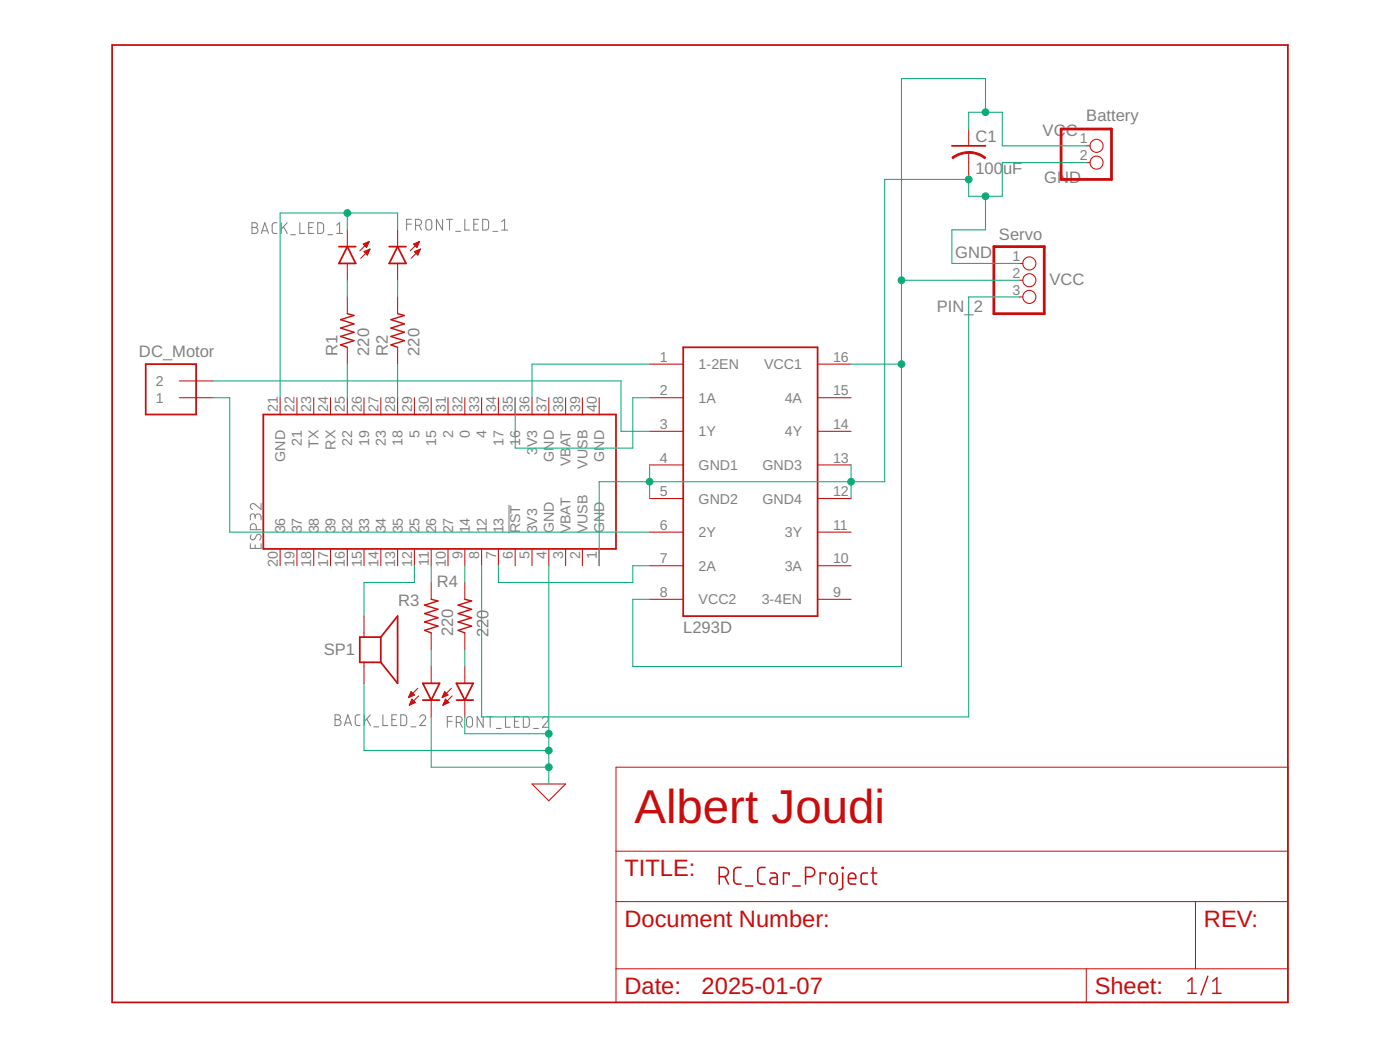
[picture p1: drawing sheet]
<svg xmlns="http://www.w3.org/2000/svg" width="254mm" height="190mm" viewBox="0 0 254 190" stroke-linecap="round" stroke-linejoin="round" font-family="sans-serif">
<g fill="none" stroke="#808080" stroke-width=".19">
<path d="M74.6 39.8h-.8v1.9M77.4 40l.3-.2 .5 .2 .1 1.2a.54 .54 0 0 1-.5 .5 .54 .54 0 0 1-.5-.5zM80.3 39.8v1.9l-1.1-1.9v1.9M81 39.8h1.1M81.6 39.8v1.9M84.3 39.8v1.9h.9M86.8 39.8h-.8v1.9h.8M87.6 39.8a.98 .98 0 0 1 1 .2v1.5l-.3 .2h-.7zM45.7 40.4h.6a.43 .43 0 0 1 .4 .4 .43 .43 0 0 1-.4 .5 .54 .54 0 0 1 .5 .5 .54 .54 0 0 1-.5 .6h-.6zM45.7 41.3h.6M47.4 42.4l.6-2 .7 2M47.6 41.9h.9"/>
<path d="M50.2 40.4h-.5l-.3 .5v1.2l.3 .2 .5 .1M51 40.4v2M51.5 41.2l.6 1.2M52.1 40.4l-1.1 1.2M52.7 42.6h.9M54.4 40.4v2h.9M56 41.3h.7M56.9 40.4h-.9v2h.9M57.6 40.4h.8l.3 .4v1.2l-.3 .3-.8 .1zM59.5 42.6h.9M61.1 42.4h1.1M61.1 40.9l.5-.5v2"/>
<path d="M73.8 40.7h.8M75.4 40.9a.92 .92 0 0 0 1-.3v-.5a.92 .92 0 0 0-1-.3v1.9M76.1 40.9l.4 .8M82.7 42h.8M86 40.7h.6M89.4 42h.9M91 41.7h1.1M91 40.2l.5-.4v1.9M45.4 98.6v.9h2v-.9M45.6 97a.48 .48 0 0 0-.1 .8 .48 .48 0 0 0 .7-.1l.4-.6a.49 .49 0 0 1 .7 0 .49 .49 0 0 1-.1 .7l-.1 .2M46.3 93.8a.54 .54 0 0 1 .5-.6 .54 .54 0 0 1 .6 .6v.5M46.3 94.1v-.4a.43 .43 0 0 0-.4-.5 .43 .43 0 0 0-.5 .5v.6"/>
<path d="M46.3 98.8v.7M46.5 96.1a.92 .92 0 0 0-.3-1l-.3-.1-.3 .2-.2 .9h2M47.4 91.4v1l-1.1-.9a.54 .54 0 0 0-.9 .2 .54 .54 0 0 0 .4 .7M92.4 91.6v5.2M60.8 129.7h.5a.43 .43 0 0 1 .5 .4 .43 .43 0 0 1-.5 .5 .54 .54 0 0 1 .6 .5 .54 .54 0 0 1-.6 .5h-.5zM60.8 130.6h.5M62.5 131.6l.6-1.9 .7 1.9M62.6 131.1h1M65.3 129.7h-.6l-.2 .4v1.3l.2 .2h.6M66.1 129.7v1.9M66.5 130.5l.7 1.1M67.2 129.7l-1.1 1.2"/>
<path d="M67.8 131.9h.9M69.5 129.7v1.9h.8M71.1 130.6h.6M72 129.7h-.9v1.9h.9M72.7 129.7a.98 .98 0 0 1 1 .2v1.5l-.3 .2h-.7zM74.6 131.9h.8M76.2 130.1a.53 .53 0 0 1 .7-.4 .53 .53 0 0 1 .2 .9l-.9 1h1M81.2 130.9h.8M82 130h-.8v2M82.8 131.1a.92 .92 0 0 0 1-.3l.1-.3-.2-.4-.9-.1v2M83.4 131.1l.5 .9M84.8 130.2l.3-.2 .5 .2 .1 .3v.9a.54 .54 0 0 1-.5 .5 .54 .54 0 0 1-.6-.5v-.9z"/>
<path d="M87.7 130v2l-1.1-2v2M88.4 130h1.1M88.9 130v2M90.1 132.2h.8M91.7 130v2h.9M93.3 130.9h.7M94.2 130h-.9v2h.9M95 130h.7l.3 .4v1.2l-.3 .3-.7 .1zM96.8 132.2h.9M98.4 130.4a.53 .53 0 0 1 .8-.4 .53 .53 0 0 1 .1 .9l-.9 1.1h1.1"/>
</g>
<g fill="none" stroke="#c90d0c" stroke-width=".32">
<path d="M20.3 8.2h213.4v173.7h-213.4zM172.7 26.5h6.1M61.5 44.7h3M63 44.7l1.5 3.1h-3zM70.6 44.7h3.1M72.1 44.7l1.6 3.1h-3.1zM26.4 66.1h9.2v9.1h-9.2zM47.8 75.2h64v24.4h-64zM124 63h24.3v48.8h-24.3zM69.1 115.6h-3.8v4.6h3.8M69.1 115.6v4.6M69.1 115.6l3-3.8v12.2l-3-3.8"/>
<path d="M76.7 124h3.1l-1.6 3zM76.7 127h3.1M82.8 127h3.1M82.8 124h3.1l-1.6 3z"/>
</g>
<g fill="none" stroke="#c90d0c" stroke-width=".19">
<path d="M175.7 23.4v3.1M175.7 27.7v4.9M197.1 26.5h.7M197.1 29.5h.7M63 41.7v3M63 47.8v3M63 53.9v3M65.9 44.3l1.1-.5-.5 1.1zM66 44.4h.7M66 44.2h.8M66 45.7l1.1-.5-.4 1.1zM66.1 45.7h.8"/>
<path d="M66.1 44.5h.6M66.2 45.6h.8M66.3 45.9h.5M66.3 44.7h.3M66.4 44.1h.5M66.4 46h.4M66.4 44.8h.1M66.5 45.4h.5M66.6 46.2h.1M66.7 43.9h.2M66.9 45.3h.2M67 43.8l-1.7 1.7"/>
<path d="M67.1 45.2l-1.7 1.7M72.1 41.7v3M72.1 47.8v3M72.1 53.9v3M75 44.3l1.1-.5-.5 1.1zM75.1 44.4h.8M75.2 44.2h.7M75.2 45.7l1.1-.5-.5 1.1zM75.3 45.7h.7M75.3 44.5h.5M75.4 45.6h.7M75.4 45.9h.6"/>
<path d="M75.4 44.7h.3M75.5 44.1h.5M75.6 46h.3M75.6 44.8h.1M75.7 45.4h.5M75.7 46.2h.1M75.9 43.9h.2M76.1 45.3h.1M76.1 43.8l-1.7 1.7M76.3 45.2l-1.7 1.7M184.9 47.8h.7M184.9 50.8h.7"/>
<path d="M184.9 53.9h.7M32.5 72.2h6.1M32.5 69.1h6.1M50.8 72.2v3M53.9 72.2v3M56.9 72.2v3M60 72.2v3M63 63v3.1M63 72.2v3M66 72.2v3M69.1 72.2v3M72.1 63v3.1"/>
<path d="M72.1 72.2v3M75.2 72.2v3M78.2 72.2v3M81.3 72.2v3M84.3 72.2v3M87.4 72.2v3M90.4 72.2v3M93.5 72.2v3M96.5 72.2v3M99.6 72.2v3M102.6 72.2v3M105.7 72.2v3"/>
<path d="M108.7 72.2v3M117.9 66.1h6.1M117.9 72.2h6.1M117.9 78.3h6.1M148.3 66.1h6.1M148.3 72.2h6.1M148.3 78.3h6.1M50.8 99.6v3M53.9 99.6v3M56.9 99.6v3M60 99.6v3M63 99.6v3"/>
<path d="M66 99.6v3M69.1 99.6v3M72.1 99.6v3M75.2 99.6v3M78.2 99.6v3M81.3 99.6v3M84.3 99.6v3M87.4 99.6v3M90.4 99.6v3M93.5 99.6v3M96.5 99.6v3M99.6 99.6v3"/>
<path d="M102.6 99.6v3M105.7 99.6v3M108.7 99.6v3M117.9 84.3h6.1M117.9 90.4h6.1M117.9 96.5h6.1M148.3 84.3h6.1M148.3 90.4h6.1M148.3 96.5h6.1M66 111.8v3.8M78.2 105.7v3M78.2 114.8v3.1"/>
<path d="M84.3 105.7v3M84.3 114.8v3.1M117.9 102.6h6.1M117.9 108.7h6.1M148.3 102.6h6.1M148.3 108.7h6.1M66 120.2v3.8M74.2 126.4h.2M74.3 126.3h.5M74.3 127.9v.1M74.3 126.1h.9M74.3 127.8h.3"/>
<path d="M74.4 126h.7M74.4 127.6h.6M74.4 125.8h.5M74.5 127.5h.8M74.5 125.7h.3M74.5 127.3h.7M74.6 125.5h.1M74.6 125.5l-.5 1.1M74.6 125.5l.6 .6-1.1 .5M74.6 127.2h.4M74.7 127h.2M75.4 127.5l-.7-.6-.4 1"/>
<path d="M75.4 127.5l-1.1 .4M75.8 124.9l-1.7 1.7M75.9 126.3l-1.6 1.6M78.2 120.9v3.1M78.2 127v3.1M80.3 126.4h.2M80.3 126.3h.6M80.4 127.9v.1M80.4 126.1h.9M80.4 127.8h.3M80.5 126h.7M80.5 127.6h.6"/>
<path d="M80.5 125.8h.5M80.6 127.5h.8M80.6 125.7h.3M80.6 127.3h.7M80.7 125.5h.1M80.7 127.2h.4M80.7 125.5l-.5 1.1M80.7 125.5l.6 .6M80.8 127h.2M80.8 126.9l.6 .6-1 .4zM81.3 126.1l-1.1 .5M81.9 124.9l-1.7 1.7"/>
<path d="M82 126.3l-1.6 1.6M84.3 120.9v3.1M84.3 127v3.1M96.5 142.2h6.1l-3 3.1z"/>
<circle cx="198.9" cy="29.5" r="1.19"/>
<circle cx="198.9" cy="26.5" r="1.19"/>
<circle cx="186.8" cy="47.8" r="1.19"/>
<circle cx="186.8" cy="50.8" r="1.19"/>
<circle cx="186.8" cy="53.9" r="1.19"/>
</g>
<path d="M63 56.9l1.2 .3-2.4 .8 2.4 .8-2.4 .7 2.4 .8-2.4 .7 2.4 .8-2.4 .8 1.2 .4M72.1 56.9l1.3 .3-2.5 .8 2.5 .8-2.5 .7 2.5 .8-2.5 .7 2.5 .8-2.5 .8 1.2 .4M78.2 108.7l1.3 .3-2.5 .8 2.5 .8-2.5 .7 2.5 .8-2.5 .7 2.5 .8-2.5 .8 1.2 .4M84.3 108.7l1.3 .3-2.5 .8 2.5 .8-2.5 .7 2.5 .8-2.5 .7 2.5 .8-2.5 .8 1.2 .4M215.5 178l.8-.6v2.8M219.1 177.1l-1.2 3.4M220 178l.8-.6v2.8M215.5 180.2h1.5M220 180.2h1.6" fill="none" stroke="#c90d0c" stroke-width=".25"/>
<path d="M192.5 23.4h9.2v9.2h-9.2zM180.3 44.7h9.2v12.2h-9.2z" fill="none" stroke="#c90d0c" stroke-width=".51"/>
<g fill="#c90d0c" stroke="#c90d0c" stroke-width=".18">
<path d="M175.7 27.5l.9 .1 1.1 .3 1.1 .7-.2 .2a4.6 4.6 0 0 0-2.9-1z" fill-rule="evenodd"/>
<path d="M172.7 28.6l.7-.5 1-.4 1.3-.2v.3a4.6 4.6 0 0 0-2.8 1z" fill-rule="evenodd"/>
</g>
<path d="M111.8 139.2h121.9v42.7h-121.9zM111.8 154.4h121.9M111.8 163.6h121.9M111.8 175.8h121.9M197.1 175.8v6.1M216.9 163.6v12.2" fill="none" stroke="#c90d0c" stroke-width=".18"/>
<g fill="none" stroke="#c90d0c" stroke-width=".28">
<path d="M130.5 159a1.44 1.44 0 0 0 1.5-.2 .84 .84 0 0 0 .1-.9 .84 .84 0 0 0-.8-.5h-.8v3M131.5 159l.7 1.4M134.5 157.4a1.18 1.18 0 0 0-1.2 .2l-.2 .5v1.6l.2 .4a1.18 1.18 0 0 0 1.2 .3M138.8 157.4l-1 .1-.3 .6v1.6l.1 .4 .3 .3h.9M139.8 158.4h.9l.3 .3v1.7h-.7a.59 .59 0 0 1-.6-.6 .59 .59 0 0 1 .6-.6h.7M143.2 158.7v-.3h-1v2M146.2 159a1.46 1.46 0 0 0 1.4-.2 .84 .84 0 0 0 .2-.9 .84 .84 0 0 0-.8-.5h-.8v3M149.8 158.7v-.3h-1v2M150.7 158.7a.66 .66 0 0 1 .7-.3 .66 .66 0 0 1 .5 .6v.7a.67 .67 0 0 1-.7 .7 .67 .67 0 0 1-.6-.7zM152.8 157.4h.2v.1h-.2zM152.9 158.4v2.7l-.2 .2-.5 .1M153.9 159.4h1.4a.7 .7 0 0 0-.5-1 .7 .7 0 0 0-.9 .6l.1 1.2 .3 .2h1"/>
<path d="M157.4 158.4l-1 .1-.2 .4 .1 1.3 .3 .2h.8M158.1 158.4h1M158.4 157.4v2.5l.2 .4 .5 .1M135.3 160.7h1.3M143.8 160.7h1.4"/>
</g>
<g fill="none" stroke="#0dab76" stroke-width=".19">
<path d="M63 38.7v3M175.7 23.4v-3h6.1v6.1h15.3M178.8 20.4v-6.1h-15.2v106.6h-48.8v-12.2h3.1M178.8 35.6v6.1h-6.1v6.1h12.2M197.1 29.5h-15.3v6.1h-6.1v-3h-15.2v54.8h-51.8v15.2M63 50.8v3.1M72.1 41.7v-3h-21.3v33.5M72.1 50.8v3.1M163.6 50.8h21.3M184.9 53.9h-9.2v76.2h-88.3v-27.5M38.6 72.2h3.1v24.3h76.2M38.6 69.1h74.1v9.2h5.2"/>
<path d="M63 66.1v6.1M72.1 66.1v6.1M93.5 72.2v9.1h21.3v-9.1h3.1M117.9 66.1h-21.4v6.1M154.4 66.1h9.2M117.9 84.3v6.1M154.4 84.3v6.1M75.2 102.6v3.1h-9.2v6.1M78.2 102.6v3.1M78.2 117.9v3M84.3 102.6v3.1M84.3 117.9v3"/>
<path d="M90.4 102.6v3.1h24.4v-3.1h3.1M99.6 102.6v39.6M66 124v12.2h33.6M78.2 130.1v9.1h21.4M84.3 130.1v3h15.3"/>
</g>
<g fill="#0dab76" stroke="#0dab76" stroke-width=".18">
<circle cx="163.6" cy="50.8" r=".61"/>
<circle cx="178.8" cy="20.4" r=".61"/>
<circle cx="163.6" cy="66.1" r=".61"/>
<circle cx="178.8" cy="35.6" r=".61"/>
<circle cx="117.9" cy="87.4" r=".61"/>
<circle cx="154.4" cy="87.4" r=".61"/>
<circle cx="175.7" cy="32.6" r=".61"/>
<circle cx="99.6" cy="139.2" r=".61"/>
<circle cx="99.6" cy="133.1" r=".61"/>
<circle cx="99.6" cy="136.2" r=".61"/>
<circle cx="63" cy="38.7" r=".61"/>
</g>
<text font-size="8.6" fill="#c90d0c" x="115.1" y="149.3">Albert Joudi</text>
<g font-size="4.3" fill="#c90d0c">
<text x="113.3" y="159">TITLE:</text>
<text x="113.3" y="168.2">Document Number:</text>
<text x="218.4" y="168.2">REV:</text>
<text x="113.3" y="180.3">Date:</text>
<text x="127.3" y="180.3">2025-01-07</text>
<text x="198.6" y="180.3">Sheet:</text>
</g>
<g font-size="3" fill="#808080">
<text x="197.1" y="21.9">Battery</text>
<text x="177" y="25.7">C1</text>
<text x="189.2" y="24.6">VC</text>
<text x="193.4" y="24.6">C</text>
<text x="177" y="31.5">100</text>
<text x="182" y="31.5">uF</text>
<text x="189.5" y="33.2">GND</text>
<text x="173.3" y="46.9">GND</text>
<text x="181.2" y="43.5">Servo</text>
<text x="190.4" y="51.7">VCC</text>
<text x="170" y="56.6">PIN_2</text>
<text x="25.2" y="64.8">DC_Motor</text>
<text x="61.2" y="64.5" transform="rotate(-90 61.2 64.5)">R1</text>
<text x="67" y="64.5" transform="rotate(-90 67 64.5)">220</text>
<text x="70.3" y="64.5" transform="rotate(-90 70.3 64.5)">R2</text>
<text x="76.1" y="64.5" transform="rotate(-90 76.1 64.5)">220</text>
<text x="79.3" y="106.6">R4</text>
<text x="72.3" y="109.9">R3</text>
<text x="58.7" y="118.8">SP1</text>
<text x="82.2" y="115.4" transform="rotate(-90 82.2 115.4)">220</text>
<text x="88.6" y="115.6" transform="rotate(-90 88.6 115.6)">220</text>
<text x="123.9" y="114.8">L293D</text>
</g>
<g font-size="2.6" fill="#808080">
<text x="195.9" y="26">1</text>
<text x="195.9" y="29.1">2</text>
<text x="183.7" y="47.4">1</text>
<text x="183.7" y="50.4">2</text>
<text x="183.7" y="53.5">3</text>
<text x="119.7" y="65.6">1</text>
<text x="151.1" y="65.6">16</text>
<text x="28.3" y="70">2</text>
<text x="119.7" y="71.7">2</text>
<text x="126.8" y="67">1-2EN</text>
<text x="138.6" y="67">VCC1</text>
<text x="151.1" y="71.7">15</text>
<text x="28.3" y="73.1">1</text>
<text x="50.4" y="74.8" transform="rotate(-90 50.4 74.8)">21</text>
<text x="53.4" y="74.8" transform="rotate(-90 53.4 74.8)">22</text>
<text x="56.5" y="74.8" transform="rotate(-90 56.5 74.8)">23</text>
<text x="59.5" y="74.8" transform="rotate(-90 59.5 74.8)">24</text>
<text x="62.6" y="74.8" transform="rotate(-90 62.6 74.8)">25</text>
<text x="65.6" y="74.8" transform="rotate(-90 65.6 74.8)">26</text>
<text x="68.7" y="74.8" transform="rotate(-90 68.7 74.8)">27</text>
<text x="71.7" y="74.8" transform="rotate(-90 71.7 74.8)">28</text>
<text x="74.8" y="74.8" transform="rotate(-90 74.8 74.8)">29</text>
<text x="77.8" y="74.8" transform="rotate(-90 77.8 74.8)">30</text>
<text x="80.9" y="74.8" transform="rotate(-90 80.9 74.8)">31</text>
<text x="83.9" y="74.8" transform="rotate(-90 83.9 74.8)">32</text>
<text x="87" y="74.8" transform="rotate(-90 87 74.8)">33</text>
<text x="90" y="74.8" transform="rotate(-90 90 74.8)">34</text>
<text x="93" y="74.8" transform="rotate(-90 93 74.8)">35</text>
<text x="96.1" y="74.8" transform="rotate(-90 96.1 74.8)">36</text>
<text x="99.1" y="74.8" transform="rotate(-90 99.1 74.8)">37</text>
<text x="102.2" y="74.8" transform="rotate(-90 102.2 74.8)">38</text>
<text x="105.2" y="74.8" transform="rotate(-90 105.2 74.8)">39</text>
<text x="108.3" y="74.8" transform="rotate(-90 108.3 74.8)">40</text>
<text x="119.7" y="77.8">3</text>
<text x="126.8" y="73.1">1A</text>
<text x="142.4" y="73.1">4A</text>
<text x="151.1" y="77.8">14</text>
<text x="51.7" y="83.7" transform="rotate(-90 51.7 83.7)">GND</text>
<text x="54.8" y="80.9" transform="rotate(-90 54.8 80.9)">21</text>
<text x="57.8" y="81.3" transform="rotate(-90 57.8 81.3)">TX</text>
<text x="60.9" y="81.6" transform="rotate(-90 60.9 81.6)">RX</text>
<text x="63.9" y="80.9" transform="rotate(-90 63.9 80.9)">22</text>
<text x="67" y="80.9" transform="rotate(-90 67 80.9)">19</text>
<text x="70" y="80.9" transform="rotate(-90 70 80.9)">23</text>
<text x="73.1" y="80.9" transform="rotate(-90 73.1 80.9)">18</text>
<text x="76.1" y="79.5" transform="rotate(-90 76.1 79.5)">5</text>
<text x="79.1" y="80.9" transform="rotate(-90 79.1 80.9)">15</text>
<text x="82.2" y="79.5" transform="rotate(-90 82.2 79.5)">2</text>
<text x="85.2" y="79.5" transform="rotate(-90 85.2 79.5)">0</text>
<text x="88.3" y="79.5" transform="rotate(-90 88.3 79.5)">4</text>
<text x="91.3" y="80.9" transform="rotate(-90 91.3 80.9)">17</text>
<text x="94.4" y="80.9" transform="rotate(-90 94.4 80.9)">16</text>
<text x="97.4" y="82.6" transform="rotate(-90 97.4 82.6)">3</text>
<text x="97.4" y="81.2" transform="rotate(-90 97.4 81.2)">V3</text>
<text x="100.5" y="83.7" transform="rotate(-90 100.5 83.7)">GND</text>
<text x="103.5" y="81.1" transform="rotate(-90 103.5 81.1)">AT</text>
<text x="109.6" y="83.7" transform="rotate(-90 109.6 83.7)">GND</text>
<text x="119.7" y="83.9">4</text>
<text x="126.8" y="79.2">1Y</text>
<text x="142.4" y="79.2">4Y</text>
<text x="151.1" y="83.9">13</text>
<text x="103.5" y="84.6" transform="rotate(-90 103.5 84.6)">VB</text>
<text x="106.6" y="85" transform="rotate(-90 106.6 85)">VUSB</text>
<text x="126.8" y="85.3">GND1</text>
<text x="138.3" y="85.3">GND3</text>
<text x="119.7" y="90">5</text>
<text x="126.8" y="91.4">GND2</text>
<text x="138.3" y="91.4">GND4</text>
<text x="151.1" y="90">12</text>
<text x="51.7" y="96.8" transform="rotate(-90 51.7 96.8)">36</text>
<text x="54.8" y="96.8" transform="rotate(-90 54.8 96.8)">37</text>
<text x="57.8" y="96.8" transform="rotate(-90 57.8 96.8)">38</text>
<text x="60.9" y="96.8" transform="rotate(-90 60.9 96.8)">39</text>
<text x="63.9" y="96.8" transform="rotate(-90 63.9 96.8)">32</text>
<text x="67" y="96.8" transform="rotate(-90 67 96.8)">33</text>
<text x="70" y="96.8" transform="rotate(-90 70 96.8)">34</text>
<text x="73.1" y="96.8" transform="rotate(-90 73.1 96.8)">35</text>
<text x="76.1" y="96.8" transform="rotate(-90 76.1 96.8)">25</text>
<text x="79.2" y="96.8" transform="rotate(-90 79.2 96.8)">26</text>
<text x="82.2" y="96.8" transform="rotate(-90 82.2 96.8)">27</text>
<text x="83.9" y="101.5" transform="rotate(-90 83.9 101.5)">9</text>
<text x="85.2" y="96.8" transform="rotate(-90 85.2 96.8)">14</text>
<text x="87" y="101.5" transform="rotate(-90 87 101.5)">8</text>
<text x="88.3" y="96.8" transform="rotate(-90 88.3 96.8)">12</text>
<text x="90" y="101.5" transform="rotate(-90 90 101.5)">7</text>
<text x="91.3" y="96.8" transform="rotate(-90 91.3 96.8)">13</text>
<text x="93" y="101.5" transform="rotate(-90 93 101.5)">6</text>
<text x="94.4" y="96.8" transform="rotate(-90 94.4 96.8)">RST</text>
<text x="96.1" y="101.5" transform="rotate(-90 96.1 101.5)">5</text>
<text x="97.4" y="96.8" transform="rotate(-90 97.4 96.8)">3V3</text>
<text x="99.1" y="101.5" transform="rotate(-90 99.1 101.5)">4</text>
<text x="100.5" y="96.8" transform="rotate(-90 100.5 96.8)">GND</text>
<text x="102.2" y="101.5" transform="rotate(-90 102.2 101.5)">3</text>
<text x="103.5" y="96.8" transform="rotate(-90 103.5 96.8)">VBAT</text>
<text x="105.2" y="101.5" transform="rotate(-90 105.2 101.5)">2</text>
<text x="106.6" y="96.8" transform="rotate(-90 106.6 96.8)">VUSB</text>
<text x="108.3" y="101.5" transform="rotate(-90 108.3 101.5)">1</text>
<text x="109.6" y="96.8" transform="rotate(-90 109.6 96.8)">GND</text>
<text x="119.7" y="96.1">6</text>
<text x="126.8" y="97.5">2Y</text>
<text x="142.4" y="97.4">3Y</text>
<text x="151.1" y="96.1">11</text>
<text x="50.4" y="102.9" transform="rotate(-90 50.4 102.9)">20</text>
<text x="53.4" y="102.9" transform="rotate(-90 53.4 102.9)">19</text>
<text x="56.5" y="102.9" transform="rotate(-90 56.5 102.9)">18</text>
<text x="59.5" y="102.9" transform="rotate(-90 59.5 102.9)">17</text>
<text x="62.6" y="102.9" transform="rotate(-90 62.6 102.9)">16</text>
<text x="65.6" y="102.9" transform="rotate(-90 65.6 102.9)">15</text>
<text x="68.7" y="102.9" transform="rotate(-90 68.7 102.9)">14</text>
<text x="71.7" y="102.9" transform="rotate(-90 71.7 102.9)">13</text>
<text x="74.8" y="102.9" transform="rotate(-90 74.8 102.9)">12</text>
<text x="77.8" y="102.7" transform="rotate(-90 77.8 102.7)">11</text>
<text x="80.9" y="102.9" transform="rotate(-90 80.9 102.9)">10</text>
<text x="119.7" y="102.2">7</text>
<text x="126.8" y="103.5">2A</text>
<text x="142.4" y="103.5">3A</text>
<text x="151.1" y="102.2">10</text>
<text x="119.7" y="108.3">8</text>
<text x="126.8" y="109.6">VCC2</text>
<text x="138.2" y="109.6">3-4EN</text>
<text x="151.1" y="108.3">9</text>
</g>
</svg>
